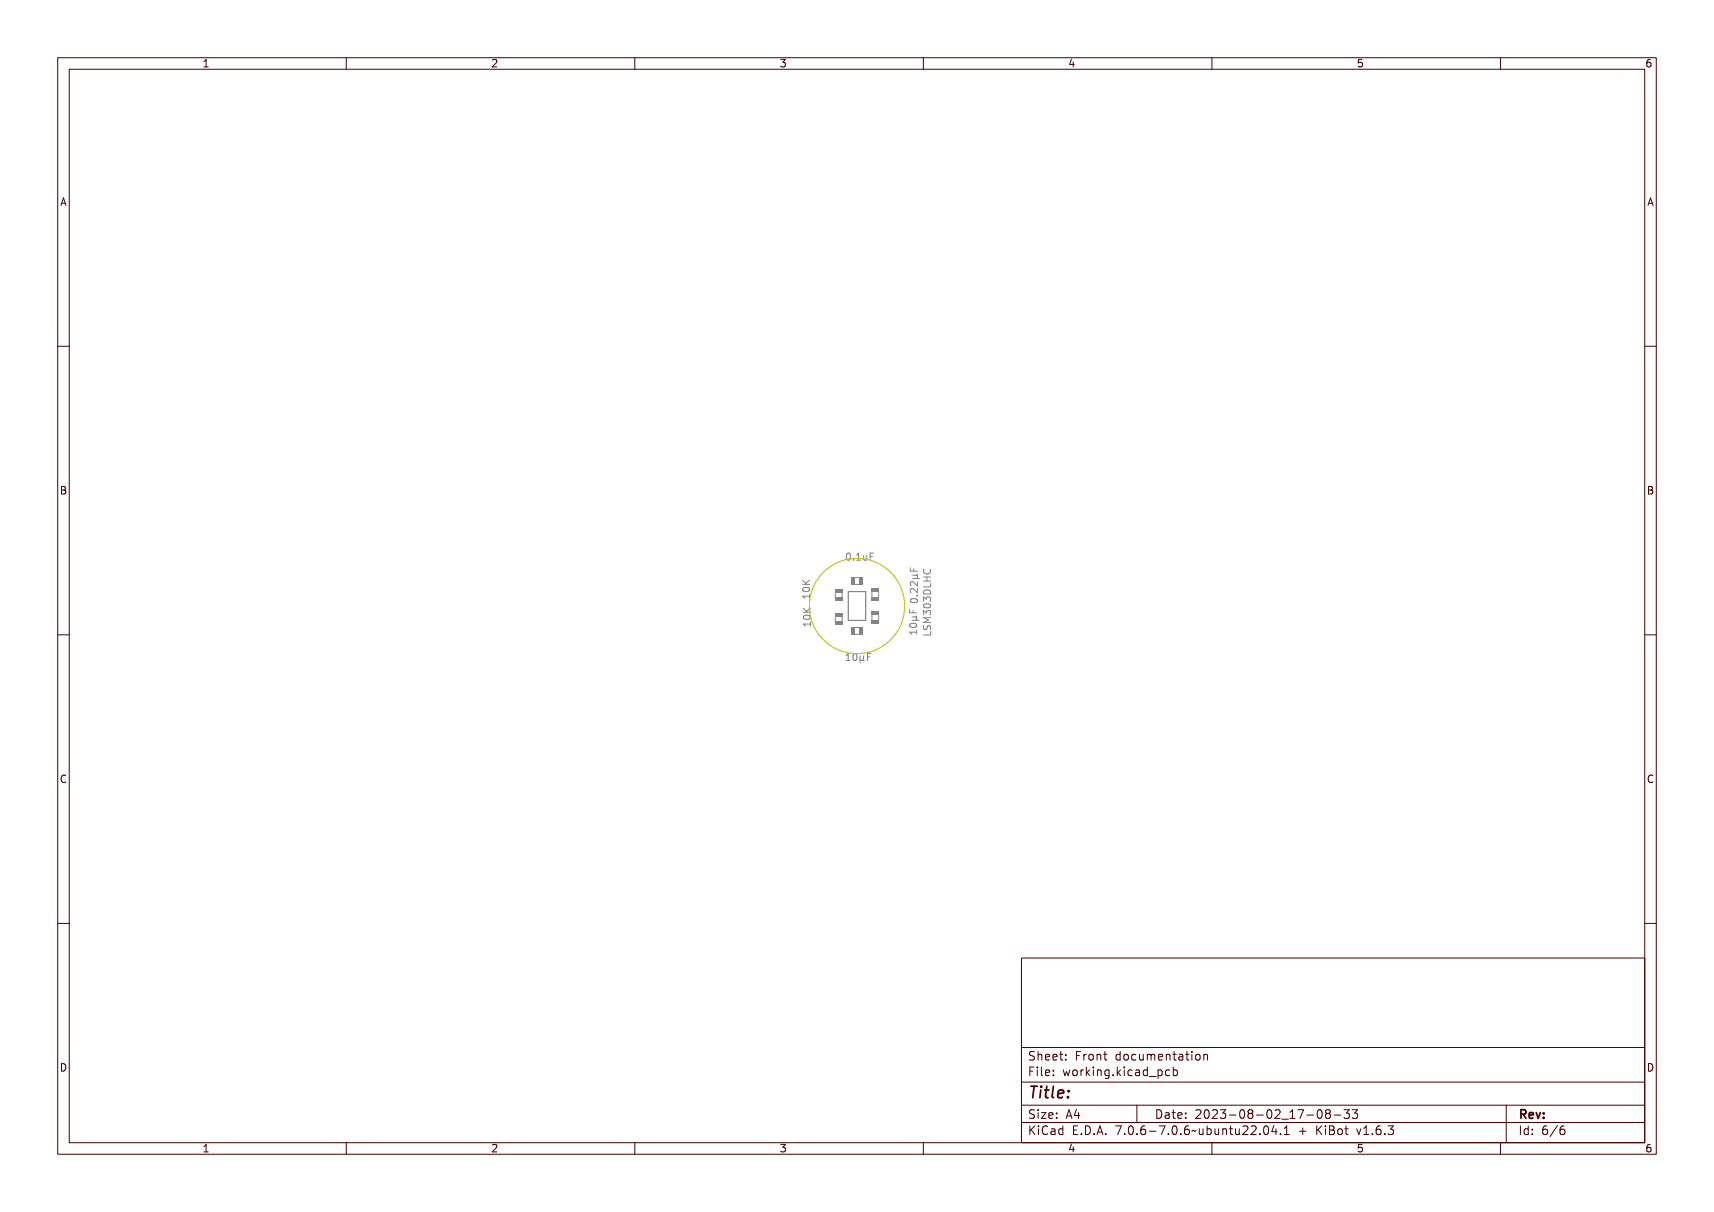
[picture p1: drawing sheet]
<svg xmlns="http://www.w3.org/2000/svg" width="297mm" height="210mm" viewBox="0 0 297 210" stroke-linecap="round" stroke-linejoin="round" font-family="sans-serif">
<g fill="none" stroke="#848484" stroke-width=".17">
<path d="M146.6 96.1a.47 .47 0 0 1 .6 0 .47 .47 0 0 1 .1 .6 .41 .41 0 0 1-.5 .4 .41 .41 0 0 1-.3-.6zM146.8 96.1a.52 .52 0 0 1 .4 .4 .52 .52 0 0 1-.3 .5l-.2-.3zM147.8 96.9h.2v.2h-.2zM148.6 96l.4-.1v1.1h.3v.1h-.7v-.1h.3v-.9h-.3zM149.5 96.2h.2v.7l.2 .1 .2-.2v-.6h.1v.9h-.1v-.1a.29 .29 0 0 1-.4 .1 .29 .29 0 0 1-.2-.3zM150.5 95.9h.8v.1h-.6v.4h.5v.1h-.5v.6h-.2zM157.8 98.8h.2v.6h.3v-.5h.2v.5h.5v.2h-1.2zM158.1 99.9l.9-.1-.1 .2 .1 .3-.1 .1h.5v.2h-1.3v-.2h.7l.1-.2-.1-.2h-.7zM160 100h1.3M160.1 98.7a.58 .58 0 0 0 .5 .8 .58 .58 0 0 0 .7-.6l-.2-.2M160.6 100v.7M139.2 103.3h1v-.3h.2v.7h-.2v-.2h-.9l.1 .2h-.2z"/>
<path d="M139.2 101l.5 .4 .7-.4v.2l-.6 .3 .1 .2h.5v.1h-1.2v-.1h.5l-.5-.5zM139.3 108.1h1v-.2h.2v.6h-.2v-.2h-.9l.1 .3h-.2zM139.3 105.8l.5 .5 .7-.5v.2l-.6 .4 .1 .1h.5v.2h-1.2v-.2h.5l-.5-.5zM139.3 102.3a.54 .54 0 0 1 .9 .2l-.7 .2-.2-.2zM139.3 102.2a.74 .74 0 0 1 1.1 .2 .69 .69 0 0 1-.6 .4 .69 .69 0 0 1-.7-.4zM139.4 107.2a.54 .54 0 0 1 .9 .2l-.6 .1-.3-.1zM139.4 107a.74 .74 0 0 1 1.1 .3 .69 .69 0 0 1-.6 .4 .69 .69 0 0 1-.6-.4zM146.6 114.5h.7M146.9 113.4l-.3 .2M147.3 113.4l.5-.1v1.1h.2v.1h-.6v-.1h.2v-.9h-.3zM148.1 109.9h.8M148.1 108.7h.8"/>
<path d="M148.3 113.5a.47 .47 0 0 1 .7 0 .47 .47 0 0 1 0 .6 .41 .41 0 0 1-.5 .4 .41 .41 0 0 1-.3-.6zM148.5 113.5a.52 .52 0 0 1 .4 .4 .52 .52 0 0 1-.3 .5l-.2-.3zM149.3 113.6h.1v.7l.2 .1 .2-.1v-.7h.2v.7l.1 .1-.1 .1-.2-.1-.2 .1-.2-.1v.5h-.1zM150.3 113.3h.7v.1h-.5v.4h.5v.1h-.5v.6h-.2zM157.6 105.6v.6M157.7 109.5h1.1v-.2h.1v.6h-.1v-.2h-1l.1 .2h-.1zM157.7 106.3h.1v.5h.4v-.5h.1v.5h.6v.2h-1.2zM157.8 108.6a.54 .54 0 0 1 1 .2l-.7 .1-.3-.1zM157.8 108.4a.74 .74 0 0 1 1.1 .3 .69 .69 0 0 1-.6 .4 .69 .69 0 0 1-.6-.4zM157.9 102a.76 .76 0 0 1 1 .4v-.5h.1v.7l-.4-.3a.33 .33 0 0 0-.3-.3 .33 .33 0 0 0-.3 .3v.3h-.1l-.1-.2zM157.9 101a.76 .76 0 0 1 1 .4v-.5h.1v.7l-.4-.3a.33 .33 0 0 0-.3-.3 .33 .33 0 0 0-.3 .3v.3h-.1l-.1-.2zM158 104.1a.54 .54 0 0 1 .9 .2l-.7 .1-.2-.1z"/>
<path d="M158 103.9a.74 .74 0 0 1 1 .3 .69 .69 0 0 1-.6 .4 .69 .69 0 0 1-.6-.4zM158 107.3l.9-.1-.1 .3 .1 .2-.1 .2h.4v.1h-1.2v-.1h.7l.1-.2-.2-.2h-.6zM158.8 103.1h.2v.2h-.2zM160.1 110h1.1v-.6h.1v.8h-1.2zM160.1 107.4h1.2v.2h-1l.6 .2v.1l-.6 .2h1v.2h-1.2v-.2l.6-.2-.6-.2zM160.1 103.1h1.1v-.6h.1v.7h-1.2zM160.1 101.5h1.2v.2h-.6v.5h.6v.1h-1.2v-.1h.5v-.5h-.5zM160.2 108.5h.1a.26 .26 0 0 0-.1 .4 .26 .26 0 0 0 .4 .1 .4 .4 0 0 1 .2-.5 .4 .4 0 0 1 .5 .2 .4 .4 0 0 1-.2 .5 .28 .28 0 0 0 .1-.4 .28 .28 0 0 0-.4-.1 .4 .4 0 0 1-.5 .5 .4 .4 0 0 1-.1-.7zM160.2 100.6h.1l-.1 .2a.45 .45 0 0 0 .6 .4 .45 .45 0 0 0 .3-.6h.2a.58 .58 0 0 1-.6 .7 .58 .58 0 0 1-.5-.7zM160.2 106.6l.3-.1 .2 .2a.37 .37 0 0 1 .6 0 .37 .37 0 0 1-.2 .6 .29 .29 0 0 0 .1-.5 .29 .29 0 0 0-.4 0l-.1 .3h-.1v-.2a.21 .21 0 0 0-.3-.2 .21 .21 0 0 0-.1 .4l.1 .1h-.2zM160.2 104.7l.3-.1 .2 .2a.37 .37 0 0 1 .6-.1 .37 .37 0 0 1-.2 .6 .29 .29 0 0 0 .1-.4 .29 .29 0 0 0-.4-.1l-.1 .3h-.1v-.1a.21 .21 0 0 0-.3-.3 .21 .21 0 0 0-.1 .4l.1 .1h-.2zM160.2 105.8a.54 .54 0 0 1 1 .2l-.7 .1-.3-.1z"/>
<path d="M160.3 105.6a.74 .74 0 0 1 1 .3 .69 .69 0 0 1-.6 .4 .69 .69 0 0 1-.6-.4zM160.3 103.6a.64 .64 0 0 1 .7 0 .64 .64 0 0 1 .3 .7h-1.2zM160.3 103.8h.8l.1 .3h-1z"/>
<circle cx="146.9" cy="96.5" r=".11"/>
<circle cx="139.8" cy="102.4" r=".11"/>
<circle cx="139.9" cy="107.3" r=".11"/>
<circle cx="148.6" cy="113.9" r=".11"/>
<circle cx="158.3" cy="108.7" r=".11"/>
<circle cx="158.4" cy="104.2" r=".11"/>
<circle cx="160.7" cy="105.9" r=".11"/>
</g>
<g fill="#848484">
<path d="M148.9 108.7h.7v1.3h-.7z" fill-rule="evenodd"/>
<path d="M147.4 108.7h.7v1.3h-.7z" fill-rule="evenodd"/>
</g>
<path d="M147 102.5h3v5h-3z" fill="none" stroke="#848484" stroke-width=".2"/>
<path d="M151.1 106.6v.8M152.3 106.6v.8" fill="none" stroke="#848484" stroke-width=".17"/>
<g fill="#848484">
<path d="M151 106h1.3v.6h-1.3z" fill-rule="evenodd"/>
<path d="M151 107.4h1.3v.7h-1.3z" fill-rule="evenodd"/>
</g>
<path d="M151.1 102.6v.8M152.3 102.6v.8" fill="none" stroke="#848484" stroke-width=".17"/>
<g fill="#848484">
<path d="M151 103.4h1.3v.6h-1.3z" fill-rule="evenodd"/>
<path d="M151 101.9h1.3v.7h-1.3z" fill-rule="evenodd"/>
</g>
<path d="M144.7 102.7v.8M145.9 102.7v.8" fill="none" stroke="#848484" stroke-width=".17"/>
<g fill="#848484">
<path d="M144.7 103.5h1.3v.7h-1.3z" fill-rule="evenodd"/>
<path d="M144.7 102h1.3v.7h-1.3z" fill-rule="evenodd"/>
</g>
<path d="M148.1 100.1h.8M148.1 101.3h.8" fill="none" stroke="#848484" stroke-width=".17"/>
<g fill="#848484">
<path d="M147.4 100h.7v1.3h-.7z" fill-rule="evenodd"/>
<path d="M148.9 100h.7v1.3h-.7z" fill-rule="evenodd"/>
</g>
<path d="M144.7 106.9v.8M145.9 106.9v.8" fill="none" stroke="#848484" stroke-width=".17"/>
<g fill="#848484">
<path d="M144.7 106.2h1.3v.7h-1.3z" fill-rule="evenodd"/>
<path d="M144.7 107.7h1.3v.6h-1.3z" fill-rule="evenodd"/>
</g>
<circle cx="148.5" cy="105" r="8.3" fill="none" stroke="#c2c200" stroke-width=".17"/>
<g fill="none" stroke="#480000" stroke-width=".17">
<path d="M10 10h277v190h-277zM12 12h273v186h-273zM60 10v2M110 10v2M160 10v2M210 10v2M260 10v2M10 60h2M285 60h2M10 110h2M285 110h2M10 160h2"/>
<path d="M285 160h2M177 166h108v32h-108zM60 198v2M110 198v2M160 198v2M177 181.5h108M177 187.5h108M177 191.5h108M177 194.5h108M178.1 195.2h.2v.6l.6-.6h.3l-.6 .6 .6 .8h-.2l-.5-.7-.2 .2v.5h-.2zM178.2 185h.9v.2h-.7v.4h.6v.2h-.6v.7h-.2zM178.3 182.4l.5-.1h.2v.2a.31 .31 0 0 0-.5-.1 .31 .31 0 0 0 0 .5 .5 .5 0 0 1 .6 .6 .5 .5 0 0 1-.8 .2l-.1-.2a.34 .34 0 0 0 .4 .1 .34 .34 0 0 0 .1-.5 .47 .47 0 0 1-.5-.2 .47 .47 0 0 1 .1-.5z"/>
<path d="M178.3 192.5l.5-.1h.2v.2a.31 .31 0 0 0-.5-.1 .31 .31 0 0 0 0 .5 .5 .5 0 0 1 .6 .6 .5 .5 0 0 1-.8 .2l-.1-.2a.34 .34 0 0 0 .4 .1 .34 .34 0 0 0 .1-.5 .47 .47 0 0 1-.5-.2 .47 .47 0 0 1 .1-.5zM179.4 182.2h.2v.6a.35 .35 0 0 1 .4-.1 .35 .35 0 0 1 .2 .4v.6h-.2v-.8h-.4v.8h-.2zM179.5 185.4h.4v.9h.4v.2h-.9v-.2h.3v-.8h-.2zM179.5 192.8h.4v.9h.4v.1h-.9v-.1h.3v-.8h-.2zM179.5 195.6h.4v.9h.4v.1h-.9v-.1h.3v-.8h-.2zM179.7 184.9h.2v.3h-.2zM179.7 192.3h.2v.3h-.2zM179.7 195.1h.2v.3h-.2zM180.6 184.9h.4v1.3l.4 .1v.2l-.5-.2v-1.2h-.3zM180.6 192.8h.8v.1l-.6 .8h.6v.1h-.8v-.1l.6-.8h-.6zM180.7 182.8a.49 .49 0 0 1 .6-.1 .49 .49 0 0 1 .2 .5h-.8a.42 .42 0 0 0 .3 .4 .42 .42 0 0 0 .4-.1v.2a.6 .6 0 0 1-.8-.1 .6 .6 0 0 1 .1-.8zM180.7 195.4l.5-.2h.3v.2a.43 .43 0 0 0-.6 0 .43 .43 0 0 0-.2 .5 .43 .43 0 0 0 .2 .5 .43 .43 0 0 0 .6 0v.2a.66 .66 0 0 1-.8-.1 .66 .66 0 0 1-.1-.8z"/>
<path d="M180.8 182.9l.4-.1 .1 .3h-.6zM181.8 195.6h.2a.45 .45 0 0 1 .5 0 .45 .45 0 0 1 .1 .4v.6h-.1v-.1a.38 .38 0 0 1-.5 .2 .38 .38 0 0 1-.2-.5 .38 .38 0 0 1 .4-.2h.3a.35 .35 0 0 0-.3-.4 .35 .35 0 0 0-.4 .2zM181.9 182.8a.49 .49 0 0 1 .6-.1 .49 .49 0 0 1 .2 .5h-.8a.42 .42 0 0 0 .3 .4 .42 .42 0 0 0 .5-.1v.2a.6 .6 0 0 1-.9-.1 .6 .6 0 0 1 .1-.8zM181.9 185.5a.49 .49 0 0 1 .6-.1 .49 .49 0 0 1 .2 .5h-.8a.42 .42 0 0 0 .3 .4 .42 .42 0 0 0 .5-.1v.2a.6 .6 0 0 1-.9-.1 .6 .6 0 0 1 .1-.8zM181.9 192.9a.49 .49 0 0 1 .6-.1 .49 .49 0 0 1 .2 .5h-.8a.42 .42 0 0 0 .3 .4 .42 .42 0 0 0 .5-.1v.2a.6 .6 0 0 1-.9-.1 .6 .6 0 0 1 .1-.8zM182 196.2l.5-.1a.31 .31 0 0 1-.2 .4 .31 .31 0 0 1-.4-.1zM182 182.9l.4-.1 .1 .3h-.6zM182 185.6l.4-.1 .1 .3h-.6zM182 193l.4-.1 .1 .3h-.6zM183 195.7l.4-.2 .2 .2v-.6h.2v1.5h-.2v-.1a.42 .42 0 0 1-.5 .1 .42 .42 0 0 1-.2-.5zM183.2 195.8l.1-.1a.4 .4 0 0 1 .3 .4 .4 .4 0 0 1-.3 .4l-.2-.2zM183.2 182.3h.2v.4h.4v.1h-.4l.1 .8h.3v.1h-.2a.3 .3 0 0 1-.4-.3v-.6h-.3v-.1h.3z"/>
<path d="M183.3 185.4h.2v.3h-.2zM183.3 186.2h.2v.3h-.2zM183.3 192.8h.2v.3h-.2zM183.3 193.6h.2v.2h-.2zM184.5 182.7h.2v.3h-.2zM184.5 183.5h.2v.2h-.2zM185.2 185.4h.2l.2 .8 .1-.5h.2l.2 .5 .1-.8h.2l-.2 1.1h-.2l-.2-.7-.2 .7h-.1zM185.4 195.2h.9v.2h-.7v.4h.6v.2h-.6v.5h.7v.1h-.9zM185.7 192.4h.2l.5 1.4h-.2l-.1-.3h-.5l-.1 .3h-.2zM185.8 192.6l.2 .7h-.4zM186.6 182.3h.9v.2h-.7v.4h.6v.2h-.6v.6h-.2zM186.7 185.5a.52 .52 0 0 1 .8 .4 .52 .52 0 0 1-.8 .4l-.1-.4z"/>
<path d="M186.8 185.6l.1-.1a.39 .39 0 0 1 .4 .4 .39 .39 0 0 1-.4 .4l-.1-.2zM186.9 196.4h.2v.2h-.2zM187.1 192.4h.2v.9h.2v.2h-.2v.3h-.2v-.3h-.6v-.2zM187.1 192.6v.7h-.4zM187.8 195.2a.76 .76 0 0 1 .9 .7 .76 .76 0 0 1-.9 .7zM188 195.4a.57 .57 0 0 1 .5 .5 .57 .57 0 0 1-.5 .6zM188 182.7h.2v.2a.3 .3 0 0 1 .3-.3 .3 .3 0 0 1 .3 .3 .37 .37 0 0 0-.5-.1 .37 .37 0 0 0-.1 .4v.5h-.2zM188 185.4h.2v.2a.3 .3 0 0 1 .3-.3 .3 .3 0 0 1 .3 .3 .37 .37 0 0 0-.5-.1 .37 .37 0 0 0-.1 .4v.6h-.2zM189.1 184.9h.1v.9l.5-.4h.2l-.4 .4 .5 .7h-.2l-.4-.6-.2 .1v.5h-.1zM189.1 182.8a.52 .52 0 0 1 .8 .4 .52 .52 0 0 1-.8 .4l-.1-.4zM189.2 182.9l.1-.1a.39 .39 0 0 1 .4 .4 .39 .39 0 0 1-.4 .4l-.1-.2zM189.3 196.4h.3v.2h-.3z"/>
<path d="M190.2 182.7h.2v.1a.35 .35 0 0 1 .4-.1 .35 .35 0 0 1 .3 .4v.6h-.2l-.1-.8h-.3l-.1 .8h-.2zM190.3 185.4h.4v.9h.4v.2h-.9v-.2h.4v-.8h-.3zM190.5 195.2h.3l.4 1.4h-.2l-.1-.3h-.5l-.1 .3h-.2zM190.6 184.9h.1v.3h-.1zM190.6 195.4l.2 .7h-.4zM191.4 185.4h.2v.1a.35 .35 0 0 1 .4-.1 .35 .35 0 0 1 .3 .4v.7h-.2l-.1-.9h-.3l-.1 .9h-.2zM191.7 182.3h.1v.4h.4v.1h-.4l.1 .8h.3v.1h-.2a.3 .3 0 0 1-.3-.3v-.6h-.3v-.1h.3zM191.7 196.4h.3v.2h-.3zM192.7 185.5l.3-.2 .3 .2v-.1h.2v1a.53 .53 0 0 1-.8 .4v-.2a.36 .36 0 0 0 .4 .1 .36 .36 0 0 0 .2-.4l-.1 .1a.53 .53 0 0 1-.7-.3 .53 .53 0 0 1 .2-.6zM192.8 185.6l.1-.1a.39 .39 0 0 1 .4 .4 .39 .39 0 0 1-.4 .4l-.1-.2zM193.8 195.2h.9l-.5 1.4h-.2l.5-1.2h-.7zM193.9 182.8l.3-.2 .3 .2v-.6h.2v1.5h-.2v-.1a.42 .42 0 0 1-.6 .1 .42 .42 0 0 1-.1-.5z"/>
<path d="M194.1 182.8a.4 .4 0 0 1 .4 .4 .4 .4 0 0 1-.4 .4l-.2-.4zM194.1 186.2h.3v.3h-.3zM195.1 184.9h.2v.9l.4-.4h.3l-.5 .4 .5 .7h-.2l-.4-.6-.1 .1v.5h-.2zM195.1 182.8a.52 .52 0 0 1 .8 .4 .52 .52 0 0 1-.8 .4l-.1-.4zM195.2 182.9l.1-.1a.39 .39 0 0 1 .4 .4 .39 .39 0 0 1-.4 .4l-.1-.2zM195.3 196.4h.3v.2h-.3zM196.3 185.4h.5v.9h.3v.2h-.9v-.2h.4v-.8h-.3zM196.3 195.4a.5 .5 0 0 1 .7-.1 .5 .5 0 0 1 .1 .6 .52 .52 0 0 1-.4 .8 .52 .52 0 0 1-.5-.8zM196.4 182.8a.39 .39 0 0 1 .4-.2 .39 .39 0 0 1 .3 .3 .4 .4 0 0 0-.6 0 .4 .4 0 0 0 0 .6 .4 .4 0 0 0 .6 0 .41 .41 0 0 1-.4 .3 .41 .41 0 0 1-.4-.3v-.5zM196.5 195.4a.57 .57 0 0 1 .4 .9l-.3 .2a.86 .86 0 0 1-.1-1.1zM196.6 184.9h.2v.3h-.2zM197 191.5v3"/>
<path d="M197.4 182.7h.2v.8l.2 .1 .3-.2v-.7h.2v1h-.2v-.1a.35 .35 0 0 1-.4 .2 .35 .35 0 0 1-.3-.5zM197.6 185.5a.39 .39 0 0 1 .4-.2 .39 .39 0 0 1 .3 .3 .4 .4 0 0 0-.6 0 .4 .4 0 0 0 0 .6 .4 .4 0 0 0 .6 0 .41 .41 0 0 1-.4 .3 .41 .41 0 0 1-.4-.3v-.5zM197.7 196.4h.3v.2h-.3zM198.6 182.7h.1l.2-.1a.22 .22 0 0 0 .2 .2 .22 .22 0 0 0 .2-.2l.2 .3 .1 .8h-.2v-.8l-.1-.1-.2 .1v.8h-.1v-.8l-.2-.1-.1 .1v.8h-.1zM198.7 185.4h.1a.45 .45 0 0 1 .5 0 .45 .45 0 0 1 .2 .4v.7h-.2v-.2a.38 .38 0 0 1-.5 .2 .38 .38 0 0 1-.2-.5 .38 .38 0 0 1 .5-.2h.2a.35 .35 0 0 0-.3-.4 .35 .35 0 0 0-.3 .2zM198.7 195.4l.5-.2h.2v.2a.43 .43 0 0 0-.5 0 .43 .43 0 0 0-.1 .5 .48 .48 0 0 1 .7 0 .48 .48 0 0 1-.1 .7 .48 .48 0 0 1-.7-.1l-.1-.6zM198.8 186l.5-.1a.31 .31 0 0 1-.1 .4 .31 .31 0 0 1-.4-.1zM198.9 195.9a.29 .29 0 0 1 .4 .1 .29 .29 0 0 1-.1 .4 .29 .29 0 0 1-.4-.1zM199.9 185.5l.3-.2 .3 .2v-.6h.2v1.6h-.2v-.2a.42 .42 0 0 1-.5 .1 .42 .42 0 0 1-.2-.5zM199.9 182.8a.49 .49 0 0 1 .6-.1 .49 .49 0 0 1 .2 .5h-.7a.42 .42 0 0 0 .2 .4 .42 .42 0 0 0 .5-.1v.2a.6 .6 0 0 1-.8-.1 .6 .6 0 0 1 0-.8zM200 196h.5v.2h-.5zM200 185.6l.1-.1a.39 .39 0 0 1 .4 .4 .39 .39 0 0 1-.4 .4l-.1-.2z"/>
<path d="M200.1 182.9l.3-.1 .2 .3h-.6zM200.1 192.4a.76 .76 0 0 1 1 .7 .76 .76 0 0 1-1 .7zM200.3 192.6a.57 .57 0 0 1 .6 .5 .57 .57 0 0 1-.6 .6zM200.9 186.8l1.2 .1zM201 195.2h.9l-.5 1.4h-.2l.5-1.2h-.7zM201.1 182.7h.1v.1a.35 .35 0 0 1 .5-.1 .35 .35 0 0 1 .2 .4v.6h-.2v-.8h-.4l-.1 .8h-.1zM201.4 192.8h.2a.45 .45 0 0 1 .5 0 .45 .45 0 0 1 .1 .4v.6h-.1v-.1a.38 .38 0 0 1-.5 .2 .38 .38 0 0 1-.2-.5 .38 .38 0 0 1 .4-.2h.3a.35 .35 0 0 0-.3-.4 .35 .35 0 0 0-.4 .2zM201.6 193.4l.5-.1a.31 .31 0 0 1-.2 .4 .31 .31 0 0 1-.4-.1zM202.2 185.4h.2v.1a.46 .46 0 0 1 .6 0 .46 .46 0 0 1 .1 .6 .39 .39 0 0 1-.2 .4 .39 .39 0 0 1-.5-.2v.6h-.2zM202.5 182.3h.2v.4h.4v.1h-.4v.8h.4v.1h-.2a.3 .3 0 0 1-.4-.3v-.6h-.3v-.1h.3zM202.5 185.6l.1-.1a.4 .4 0 0 1 .4 .4 .4 .4 0 0 1-.4 .4l-.2-.2zM202.5 196.4h.3v.2h-.3z"/>
<path d="M202.8 192.4h.2v.4h.4v.1h-.4l.1 .8h.3v.1h-.2a.3 .3 0 0 1-.4-.3v-.6h-.3v-.1h.3zM203.5 182.7h.2a.45 .45 0 0 1 .4 0 .45 .45 0 0 1 .2 .4v.6h-.2v-.1a.38 .38 0 0 1-.5 .2 .38 .38 0 0 1-.2-.5 .38 .38 0 0 1 .5-.2h.2a.35 .35 0 0 0-.2-.4 .35 .35 0 0 0-.4 .2zM203.5 195.4a.5 .5 0 0 1 .7-.1 .5 .5 0 0 1 .1 .6 .52 .52 0 0 1-.4 .8 .52 .52 0 0 1-.5-.8zM203.6 185.5a.39 .39 0 0 1 .4-.2 .39 .39 0 0 1 .3 .3 .4 .4 0 0 0-.5 0 .4 .4 0 0 0 0 .6 .4 .4 0 0 0 .5 0 .41 .41 0 0 1-.4 .3 .41 .41 0 0 1-.4-.3v-.5zM203.7 183.3l.4-.1a.31 .31 0 0 1-.1 .4 .31 .31 0 0 1-.4-.1zM203.7 195.4a.57 .57 0 0 1 .4 .9l-.2 .2a.86 .86 0 0 1-.2-1.1zM203.9 192.9a.49 .49 0 0 1 .6-.1 .49 .49 0 0 1 .2 .5h-.8a.42 .42 0 0 0 .3 .4 .42 .42 0 0 0 .5-.1v.2a.6 .6 0 0 1-.9-.1 .6 .6 0 0 1 .1-.8zM204 193l.4-.1 .1 .3h-.6zM204.7 184.9h.1v.6a.45 .45 0 0 1 .7 0 .45 .45 0 0 1 0 .6 .39 .39 0 0 1-.2 .4 .39 .39 0 0 1-.5-.2v.2h-.1zM204.9 182.3h.2v.4h.4v.1h-.4v.8h.4v.1h-.2a.3 .3 0 0 1-.4-.3v-.6h-.3v-.1h.3zM204.9 185.6l.1-.1a.39 .39 0 0 1 .4 .4 .39 .39 0 0 1-.4 .4l-.1-.2zM204.9 196.4h.3v.2h-.3z"/>
<path d="M205.3 192.8h.2v.3h-.2zM205.3 193.6h.2v.2h-.2zM205.9 182.7h.5v.9h.3v.1h-.9v-.1h.4v-.8h-.3zM205.9 195.4l.5-.2h.2v.2a.43 .43 0 0 0-.5 0 .43 .43 0 0 0-.1 .5 .48 .48 0 0 1 .7 0 .48 .48 0 0 1-.1 .7 .48 .48 0 0 1-.7-.1l-.1-.6zM206.1 195.9a.29 .29 0 0 1 .4 .1 .29 .29 0 0 1-.1 .4 .29 .29 0 0 1-.4-.1zM206.2 182.2h.2v.3h-.2zM207 196l.3-.1 .5 .1 .2-.1a.38 .38 0 0 1-.7 .2l-.3 .1zM207.1 182.8a.52 .52 0 0 1 .8 .4 .52 .52 0 0 1-.8 .4l-.1-.4zM207.3 182.9l.1-.1a.39 .39 0 0 1 .4 .4 .39 .39 0 0 1-.4 .4l-.2-.2zM207.4 192.5a.53 .53 0 0 1 .8 .1 .53 .53 0 0 1-.3 .7l-.3 .4h.7v.1h-.9v-.1l.3-.4a.49 .49 0 0 0 .2-.7l-.5 .1zM208.3 182.7h.1v.1a.35 .35 0 0 1 .5-.1 .35 .35 0 0 1 .2 .4v.6h-.2v-.8h-.4l-.1 .8h-.1zM208.3 195.6h.1l.1 .8 .2 .1 .2-.2v-.7h.2v1h-.2v-.1a.35 .35 0 0 1-.4 .2 .35 .35 0 0 1-.2-.5z"/>
<path d="M208.7 192.6a.5 .5 0 0 1 .6-.1 .5 .5 0 0 1 .2 .6 .52 .52 0 0 1-.5 .8 .52 .52 0 0 1-.4-.8zM208.9 192.6a.57 .57 0 0 1 .4 .9l-.3 .2a.86 .86 0 0 1-.1-1.1zM209.5 195.1h.2v.6a.45 .45 0 0 1 .6-.1 .45 .45 0 0 1 .1 .7 .39 .39 0 0 1-.3 .4 .39 .39 0 0 1-.4-.2v.1h-.2zM209.7 195.8l.1-.1a.4 .4 0 0 1 .4 .4 .4 .4 0 0 1-.4 .4l-.1-.2zM209.8 192.5a.53 .53 0 0 1 .8 .1 .53 .53 0 0 1-.3 .7l-.3 .4h.7v.1h-.9v-.1l.3-.4a.49 .49 0 0 0 .2-.7l-.5 .1zM210 198v2M210.7 195.6h.2v.8l.2 .1 .2-.2v-.7h.2v1h-.2v-.1a.35 .35 0 0 1-.4 .2 .35 .35 0 0 1-.2-.5zM211 192.4a.46 .46 0 0 1 .6 0 .46 .46 0 0 1 .1 .6l-.1 .1a.45 .45 0 0 1 .2 .6 .45 .45 0 0 1-.6 .2l-.2-.1v-.2a.35 .35 0 0 0 .5 .1 .35 .35 0 0 0 0-.5h-.3v-.2a.28 .28 0 0 0 .4-.1 .28 .28 0 0 0 0-.3 .28 .28 0 0 0-.4 0h-.2zM211.9 195.6h.2v.1a.35 .35 0 0 1 .4-.1 .35 .35 0 0 1 .2 .4v.6h-.2v-.8h-.4v.8h-.2zM212.4 193.2h.5v.2h-.5zM213.3 195.2h.2v.4h.4v.1h-.4v.8h.4v.1h-.2a.3 .3 0 0 1-.4-.3v-.6h-.3v-.1h.3zM213.5 192.6a.5 .5 0 0 1 .6-.1 .5 .5 0 0 1 .2 .6 .52 .52 0 0 1-.5 .8 .52 .52 0 0 1-.4-.8z"/>
<path d="M213.7 192.6a.57 .57 0 0 1 .4 .9l-.3 .2a.86 .86 0 0 1-.1-1.1zM214.3 195.6h.2v.8l.2 .1 .2-.2v-.7h.2v1h-.2v-.1a.35 .35 0 0 1-.4 .2 .35 .35 0 0 1-.2-.5zM214.7 192.5a.41 .41 0 0 1 .7-.1 .41 .41 0 0 1-.2 .7 .42 .42 0 0 1 .2 .6 .42 .42 0 0 1-.7 0 .42 .42 0 0 1 .2-.6l-.3-.2zM215.5 195.3a.53 .53 0 0 1 .8 .1 .53 .53 0 0 1-.3 .7l-.3 .4h.6v.1h-.9v-.1l.4-.4a.49 .49 0 0 0 .2-.8l-.5 .2zM216 193.2h.5v.2h-.5zM216.7 195.3a.53 .53 0 0 1 .8 .1 .53 .53 0 0 1-.3 .7l-.3 .4h.6v.1h-.9v-.1l.4-.4a.49 .49 0 0 0 .2-.8l-.5 .2zM217.1 192.6a.5 .5 0 0 1 .7-.1 .5 .5 0 0 1 .1 .6 .52 .52 0 0 1-.5 .8 .52 .52 0 0 1-.4-.8zM217.3 192.6a.57 .57 0 0 1 .4 .9l-.3 .2a.86 .86 0 0 1-.1-1.1zM218.2 196.4h.2v.2h-.2zM218.2 192.5a.53 .53 0 0 1 .8 .1 .53 .53 0 0 1-.3 .7l-.3 .4h.7v.1h-.9v-.1l.3-.4a.49 .49 0 0 0 .2-.7l-.5 .1zM219.2 195.4a.5 .5 0 0 1 .6-.1 .5 .5 0 0 1 .2 .6 .52 .52 0 0 1-.5 .8 .52 .52 0 0 1-.5-.8zM219.2 194.2l1.3 .1z"/>
<path d="M219.4 195.4a.57 .57 0 0 1 .3 .9l-.2 .2a.86 .86 0 0 1-.1-1.1zM220.7 192.5l.5-.1v1.3h.3v.1h-.8v-.1h.3v-1.1h-.3zM220.8 195.2h.2v.9h.2v.2h-.2v.3h-.2v-.3h-.6v-.2zM220.8 195.4v.7h-.4zM221.8 196.4h.2v.2h-.2zM221.8 192.4h.9l-.5 1.4h-.2l.5-1.2h-.7zM222.8 195.3l.5-.1v1.3h.3v.1h-.8v-.1h.3v-1.1h-.3zM223.2 193.2h.5v.2h-.5zM224.3 192.6a.5 .5 0 0 1 .7-.1 .5 .5 0 0 1 .1 .6 .52 .52 0 0 1-.4 .8 .52 .52 0 0 1-.5-.8zM224.5 192.6a.57 .57 0 0 1 .4 .9l-.2 .2a.86 .86 0 0 1-.2-1.1zM225.4 195.5h.2v.4h.4v.2h-.4v.4h-.2v-.4h-.4v-.2h.4zM225.5 192.5a.41 .41 0 0 1 .7-.1 .41 .41 0 0 1-.2 .7 .42 .42 0 0 1 .2 .6 .42 .42 0 0 1-.7 0 .42 .42 0 0 1 .2-.6l-.3-.2z"/>
<path d="M226.8 193.2h.5v.2h-.5zM227.5 195.2h.2v.6l.6-.6h.2l-.6 .6 .6 .8h-.2l-.5-.7-.1 .2v.5h-.2zM227.8 192.4a.46 .46 0 0 1 .7 0 .46 .46 0 0 1 0 .6l-.1 .1a.45 .45 0 0 1 .3 .6 .45 .45 0 0 1-.7 .2l-.2-.1v-.2a.35 .35 0 0 0 .5 .1 .35 .35 0 0 0 0-.5h-.2v-.2a.28 .28 0 0 0 .3-.1 .28 .28 0 0 0 0-.3 .28 .28 0 0 0-.4 0h-.2zM228.8 195.6h.4v.9h.4v.1h-.9v-.1h.4v-.8h-.3zM229.1 192.4a.46 .46 0 0 1 .6 0 .46 .46 0 0 1 0 .6l-.1 .1a.45 .45 0 0 1 .3 .6 .45 .45 0 0 1-.7 .2l-.2-.1v-.2a.35 .35 0 0 0 .5 .1 .35 .35 0 0 0 0-.5h-.2v-.2a.28 .28 0 0 0 .3-.1 .28 .28 0 0 0 0-.3 .28 .28 0 0 0-.4 0h-.1zM229.1 195.1h.1v.3h-.1zM229.9 195.2h.4a.35 .35 0 0 1 .5 .2 .35 .35 0 0 1-.3 .5 .41 .41 0 0 1 .3 .5 .41 .41 0 0 1-.5 .2h-.4zM230.1 196h.2a.27 .27 0 0 1 .3 .2 .27 .27 0 0 1-.3 .3h-.2zM230.1 195.4h.2a.23 .23 0 0 1 .3 .2 .23 .23 0 0 1-.3 .2h-.2zM231.2 193.2h1.1M231.2 195.7a.52 .52 0 0 1 .8 .4 .52 .52 0 0 1-.8 .4l-.1-.4zM231.3 195.8l.1-.1a.39 .39 0 0 1 .4 .4 .39 .39 0 0 1-.4 .4l-.1-.2z"/>
<path d="M232.6 195.2h.1v.4h.4v.1h-.4l.1 .8h.3v.1h-.2a.3 .3 0 0 1-.3-.3v-.6h-.3v-.1h.3zM232.9 192.3h.9l-.5 .6 .4 .1v.6l-.2 .2h-.4l-.2-.2M234.3 192.3h.9l-.5 .6 .5 .1v.6l-.2 .2h-.5l-.2-.2M234.6 195.6h.2l.3 .9 .4-.9h.2l-.4 1h-.3zM236 195.3l.5-.1v1.3h.3v.1h-.8v-.1h.3v-1.1h-.3zM237.4 196.4h.3v.2h-.3zM238.4 195.4l.5-.2h.2v.2a.43 .43 0 0 0-.5 0 .43 .43 0 0 0-.1 .5 .48 .48 0 0 1 .7 0 .48 .48 0 0 1-.1 .7 .48 .48 0 0 1-.7-.1l-.1-.6zM238.6 195.9a.29 .29 0 0 1 .4 .1 .29 .29 0 0 1-.1 .4 .29 .29 0 0 1-.4-.1zM239.8 196.4h.3v.2h-.3zM240.7 195.2a.46 .46 0 0 1 .6 0 .46 .46 0 0 1 .1 .6l-.1 .1a.45 .45 0 0 1 .2 .6 .45 .45 0 0 1-.6 .2l-.2-.1v-.2a.35 .35 0 0 0 .5 .1 .35 .35 0 0 0 0-.5l-.3-.1v-.1a.28 .28 0 0 0 .4-.1 .28 .28 0 0 0 0-.3 .28 .28 0 0 0-.4 0h-.2zM260 198v2M261 191.5v6.5"/>
<path d="M263.2 195.2h.8v.2h-.3v1.1h.3v.1h-.8v-.1h.3v-1.1h-.3zM264.4 195.7l.3-.2 .3 .2v-.6h.2v1.5h-.2v-.1a.42 .42 0 0 1-.5 .1 .42 .42 0 0 1-.2-.5zM264.6 195.8l.1-.1a.4 .4 0 0 1 .3 .4 .4 .4 0 0 1-.3 .4l-.2-.2zM265.9 195.6h.2v.3h-.2zM265.9 196.4h.2v.2h-.2zM268.1 195.4l.5-.2h.2v.2a.43 .43 0 0 0-.5 0 .43 .43 0 0 0-.2 .5 .48 .48 0 0 1 .7 0 .48 .48 0 0 1-.1 .7 .48 .48 0 0 1-.6-.1l-.2-.6zM268.2 195.9a.29 .29 0 0 1 .4 .1 .29 .29 0 0 1 0 .4 .29 .29 0 0 1-.4-.1zM269.9 195.2h.2l-.8 1.6h-.2zM270.5 195.4l.5-.2h.2v.2a.43 .43 0 0 0-.5 0 .43 .43 0 0 0-.2 .5 .48 .48 0 0 1 .7 0 .48 .48 0 0 1 0 .7 .48 .48 0 0 1-.7-.1l-.1-.6zM270.6 195.9a.29 .29 0 0 1 .4 .1 .29 .29 0 0 1 0 .4 .29 .29 0 0 1-.4-.1z"/>
<circle cx="196.7" cy="195.9" r=".13"/>
<circle cx="203.9" cy="195.9" r=".13"/>
<circle cx="209" cy="193.1" r=".13"/>
<circle cx="213.8" cy="193.1" r=".13"/>
<circle cx="215" cy="193.4" r=".29"/>
<circle cx="215" cy="192.8" r=".25"/>
<circle cx="217.4" cy="193.1" r=".13"/>
<circle cx="219.5" cy="195.9" r=".13"/>
<circle cx="224.7" cy="193.1" r=".13"/>
<circle cx="225.9" cy="193.4" r=".29"/>
<circle cx="225.9" cy="192.8" r=".25"/>
</g>
<g fill="none" stroke="#480000" stroke-width=".3">
<path d="M178.1 188.4h1.4v.2h-.6v1.7h-.2v-1.7h-.6zM179.9 188.8h.7v1.3h.4v.2h-1.2v-.2h.5v-1.1h-.4zM180.3 188.3h.3v.3h-.3zM181.8 188.4h.2v.4h.6v.2h-.6v1l.2 .1h.4v.2a.55 .55 0 0 1-.8-.5v-.8h-.4v-.2h.4zM183 188.3h.6l.1 1.6 .1 .2h.4v.2a.54 .54 0 0 1-.8-.5v-1.4h-.4zM184.8 189a.65 .65 0 0 1 .8-.1 .65 .65 0 0 1 .3 .7h-1.1a.56 .56 0 0 0 .4 .5 .56 .56 0 0 0 .6-.1v.2a.81 .81 0 0 1-1.1-.1 .81 .81 0 0 1 .1-1.1zM185 189.1l.3-.1a.37 .37 0 0 1 .3 .4h-.8zM186.7 188.9h.3v.4h-.3zM186.7 189.9h.3v.4h-.3zM263.1 192.4a.73 .73 0 0 1 .9 .2v.3l-.3 .3 .5 .6h-.2l-.3-.4-.2-.2h-.2v.6h-.2zM263.3 192.6h.2a.26 .26 0 0 1 .3 .2 .26 .26 0 0 1-.2 .3h-.3zM264.5 192.9a.49 .49 0 0 1 .6-.1 .49 .49 0 0 1 .2 .5h-.8a.42 .42 0 0 0 .3 .4 .42 .42 0 0 0 .4-.1v.2a.6 .6 0 0 1-.8-.1 .6 .6 0 0 1 .1-.8z"/>
<path d="M264.6 193l.3-.1 .2 .3h-.6zM265.5 192.8h.2l.3 .9 .3-.9h.2l-.4 1h-.2zM267.1 192.8h.2v.3h-.2zM267.1 193.6h.2v.2h-.2z"/>
</g>
<text font-size="2.7" fill="#480000" x="178" y="190.3">Title:</text>
<g font-size="2" fill="#480000">
<text x="178" y="183.7">Sheet: Front documentation</text>
<text x="178" y="186.5">File: working.kicad_pcb</text>
<text x="178" y="193.9">Size: A4</text>
<text x="178" y="196.6">KiCad E.D.A. 7.0.6-7.0.6~ubuntu22.04.1 + KiBot v1.6.3</text>
<text x="200" y="193.9">Date: 2023-08-02_17-08-33</text>
<text x="263" y="196.6">Id: 6/6</text>
<text x="263" y="193.9">Rev:</text>
</g>
<g font-size="1.7" fill="#480000">
<text x="35" y="11.7">1</text>
<text x="85" y="11.7">2</text>
<text x="135" y="11.7">3</text>
<text x="185" y="11.7">4</text>
<text x="235" y="11.7">5</text>
<text x="285" y="11.7">6</text>
<text x="10.5" y="35.7">A</text>
<text x="285.5" y="35.7">A</text>
<text x="10.5" y="85.6">B</text>
<text x="285.5" y="85.6">B</text>
<text x="10.5" y="135.7">C</text>
<text x="285.5" y="135.7">C</text>
<text x="10.5" y="185.6">D</text>
<text x="285.5" y="185.6">D</text>
<text x="35" y="199.7">1</text>
<text x="85" y="199.7">2</text>
<text x="135" y="199.7">3</text>
<text x="185" y="199.7">4</text>
<text x="235" y="199.7">5</text>
<text x="285" y="199.7">6</text>
</g>
<g font-size="1.6" fill="#848484">
<text x="146.4" y="97.1">0.1uF</text>
<text x="140.4" y="103.9" transform="rotate(-90 140.4 103.9)">10K</text>
<text x="159" y="104.7" transform="rotate(-90 159 104.7)">0.22µF</text>
<text x="140.5" y="108.8" transform="rotate(-90 140.5 108.8)">10K</text>
<text x="158.9" y="110.1" transform="rotate(-90 158.9 110.1)">10µF</text>
<text x="161.3" y="110.3" transform="rotate(-90 161.3 110.3)">LSM303DLHC</text>
<text x="147.1" y="114.5">10µF</text>
</g>
</svg>
